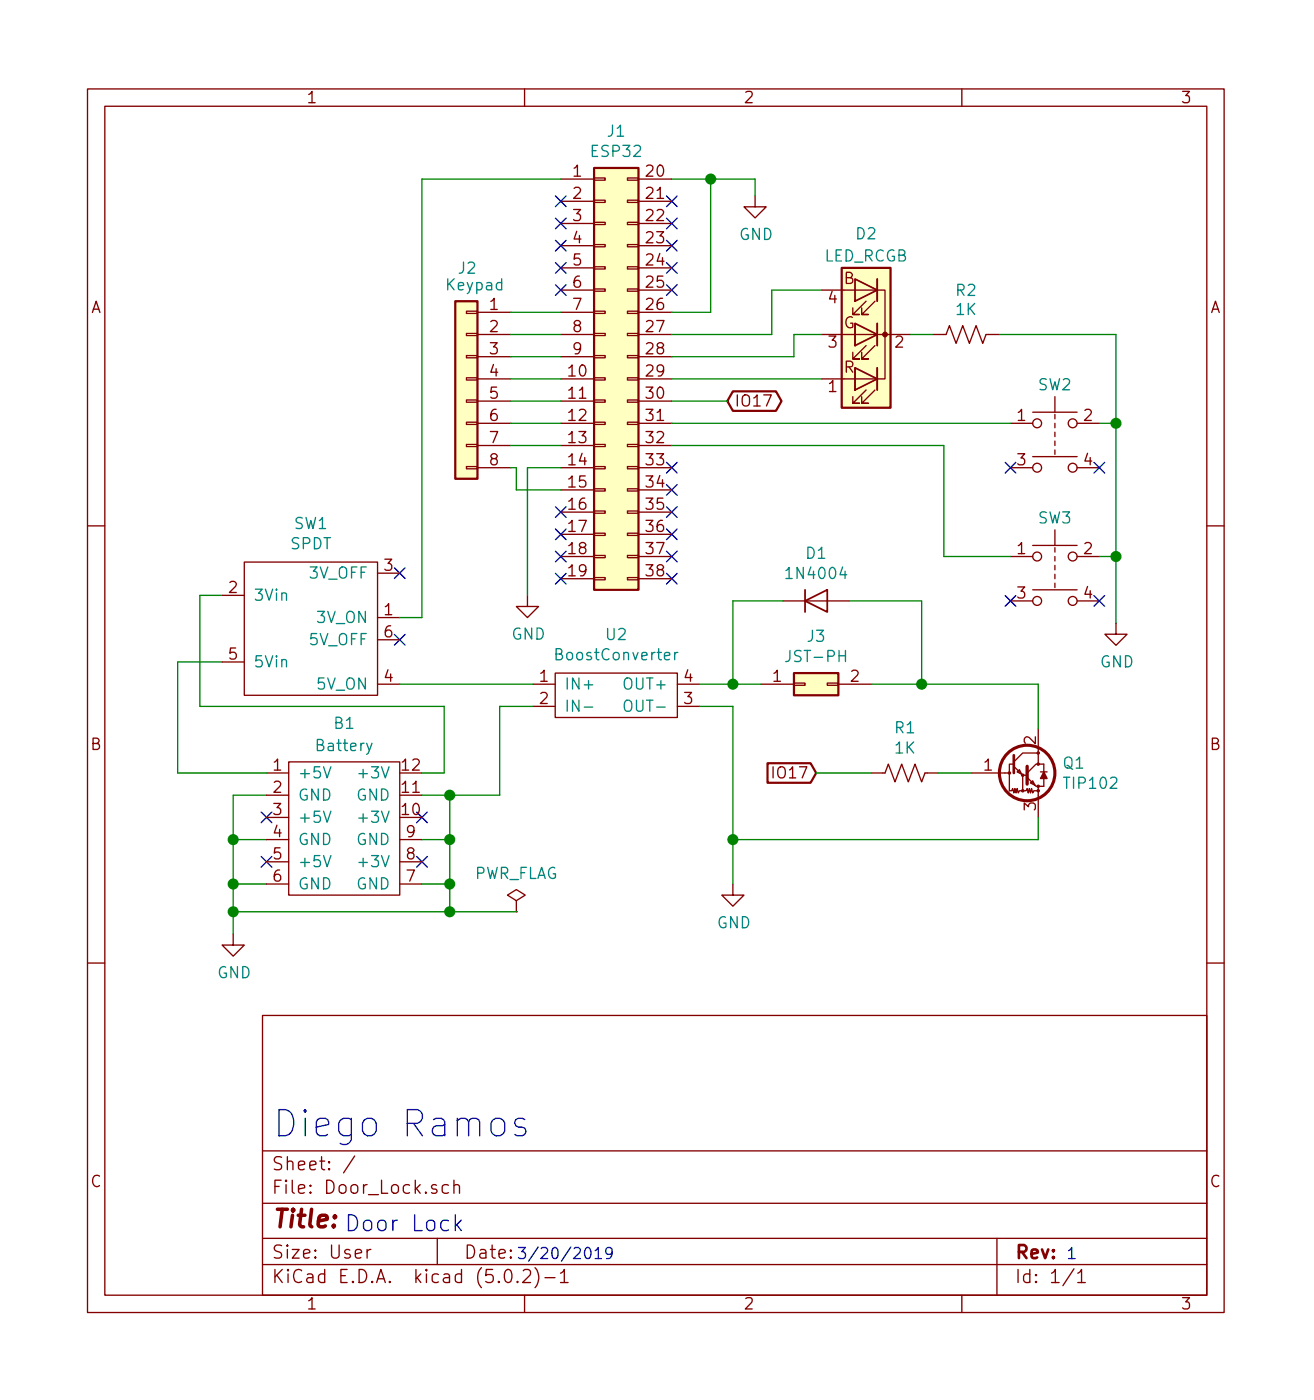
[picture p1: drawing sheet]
<svg xmlns="http://www.w3.org/2000/svg" width="150mm" height="160mm" viewBox="0 0 150 160" stroke-linecap="round" stroke-linejoin="round" font-family="sans-serif">
<g fill="none" stroke="#840000" stroke-width=".15">
<path d="M10 10.2h130v140h-130zM12 12.2h126v136h-126zM60 10.2v2M110 10.2v2M53.3 38.1h1.3v.3h-1.3zM53.3 35.6h1.3v.3h-1.3zM54.6 38.3h3.8M54.6 35.7h3.8M64.1 38.3h3.8M64.1 33.2h3.8M64.1 20.5h3.8M64.1 23h3.8"/>
<path d="M64.1 25.6h3.8M64.1 28.1h3.8M64.1 30.6h3.8M64.1 35.7h3.8M67.9 38.1h1.3v.3h-1.3zM67.9 35.6h1.3v.3h-1.3zM67.9 33.1h1.3v.2h-1.3zM67.9 30.5h1.3v.3h-1.3zM67.9 28h1.3v.2h-1.3zM67.9 25.4h1.3v.3h-1.3zM67.9 22.9h1.3v.3h-1.3zM67.9 20.4h1.3v.2h-1.3z"/>
<path d="M71.8 38.1h1.2v.3h-1.2zM71.8 35.6h1.2v.3h-1.2zM71.8 33.1h1.2v.2h-1.2zM71.8 30.5h1.2v.3h-1.2zM71.8 28h1.2v.2h-1.2zM71.8 25.4h1.2v.3h-1.2zM71.8 22.9h1.2v.3h-1.2zM71.8 20.4h1.2v.2h-1.2zM73 38.3h3.8M73 33.2h3.8M73 20.5h3.8M73 23h3.8"/>
<path d="M73 25.6h3.8M73 28.1h3.8M73 30.6h3.8M73 35.7h3.8M86.4 22.4v1.3h1.2l-1.2 1.2-1.3-1.2h1.3M94 38.3h10.1M94 33.2h6.3M97.8 37v2.5zM97.8 39.5h.1M99.1 34.5l-1.6 1.5h.8h-.8v-.8M99.1 39.5l-1.6 1.6h.8h-.8v-.8M100.1 33.2h1.1v10.1h-7.2"/>
<path d="M100.1 34.5l-1.5 1.5h.7h-.7v-.8M100.1 39.5l-1.5 1.6h.7h-.7v-.8M100.3 37v2.5M100.3 31.9v2.6M106.7 38.3h1.5l.4-1 .7 2 .8-2 .8 2 .7-2 .8 2 .4-1h1.5M53.3 53.4h1.3v.2h-1.3zM53.3 50.8h1.3v.3h-1.3zM53.3 48.3h1.3v.3h-1.3zM53.3 45.8h1.3v.2h-1.3zM53.3 43.2h1.3v.3h-1.3zM53.3 40.7h1.3v.2h-1.3zM54.6 43.3h3.8"/>
<path d="M54.6 45.9h3.8M54.6 48.4h3.8M54.6 51h3.8M54.6 53.5h3.8M54.6 40.8h3.8M64.1 43.3h3.8M64.1 45.9h3.8M64.1 48.4h3.8M64.1 51h3.8M64.1 53.5h3.8M64.1 56h3.8M64.1 58.6h3.8"/>
<path d="M64.1 40.8h3.8M67.9 58.5h1.3v.2h-1.3zM67.9 55.9h1.3v.3h-1.3zM67.9 53.4h1.3v.2h-1.3zM67.9 50.8h1.3v.3h-1.3zM67.9 48.3h1.3v.3h-1.3zM67.9 45.8h1.3v.2h-1.3zM67.9 43.2h1.3v.3h-1.3zM67.9 40.7h1.3v.2h-1.3zM71.8 58.5h1.2v.2h-1.2zM71.8 55.9h1.2v.3h-1.2zM71.8 53.4h1.2v.2h-1.2z"/>
<path d="M71.8 50.8h1.2v.3h-1.2zM71.8 48.3h1.2v.3h-1.2zM71.8 45.8h1.2v.2h-1.2zM71.8 43.2h1.2v.3h-1.2zM71.8 40.7h1.2v.2h-1.2zM73 43.3h3.8M73 45.9h3.8M73 48.4h3.8M73 51h3.8M73 53.5h3.8M73 56h3.8M73 58.6h3.8"/>
<path d="M73 40.8h3.8M97.8 42.1v2.5zM97.8 44.6h.1M99.1 44.6l-1.6 1.5h.8h-.8v-.7M100.1 44.6l-1.5 1.5h.7h-.7v-.7M100.3 42.1v2.5M115.6 48.4h2.5M115.6 53.5h2.5M118.1 52.2h5.1M118.1 47.2h5.1M120.6 45.4v1.8M120.6 47.4v.5"/>
<path d="M120.6 48.4v.5M120.6 49.4v.6M120.6 50.5v.5M120.6 51.5v.5M123.2 48.4h2.5M123.2 53.5h2.5M10 60.2h2M25.4 68.1h2.5M25.4 75.7h2.5M27.9 64.3h15.3v15.2h-15.3zM43.2 78.3h2.5M43.2 70.7h2.5"/>
<path d="M43.2 65.6h2.5M43.2 73.2h2.5M60.3 68.1v1.3h1.3l-1.3 1.3-1.2-1.3h1.2M61 78.3h2.5M63.5 77h14v5.1h-14zM64.1 61.1h3.8M64.1 63.7h3.8M64.1 66.2h3.8M67.9 66.1h1.3v.2h-1.3zM67.9 63.5h1.3v.3h-1.3zM67.9 61h1.3v.3h-1.3zM71.8 66.1h1.2v.2h-1.2z"/>
<path d="M71.8 63.5h1.2v.3h-1.2zM71.8 61h1.2v.3h-1.2zM73 61.1h3.8M73 63.7h3.8M73 66.2h3.8M77.5 78.3h2.5M87 78.3h3.8M89.5 68.7h7.7M90.8 78.1h1.3v.3h-1.3zM94.6 78.1h1.3v.3h-1.3zM95.9 78.3h3.8M115.6 68.7h2.5"/>
<path d="M115.6 63.7h2.5M118.1 67.5h5.1M118.1 62.4h5.1M120.6 60.6v1.8M120.6 62.7v.5M120.6 63.7v.5M120.6 64.7v.5M120.6 65.7v.5M120.6 66.7v.5M123.2 68.7h2.5M123.2 63.7h2.5M127.6 71.3v1.3h1.3l-1.3 1.2-1.2-1.2h1.2"/>
<path d="M138 60.2h2M30.5 88.4h2.5M30.5 91h2.5M30.5 93.5h2.5M30.5 96.1h2.5M30.5 98.6h2.5M33 87.2h12.7v15.2h-12.7zM45.7 96.1h2.6M45.7 98.6h2.6M61 80.8h2.5M77.5 80.8h2.5M99.7 88.4h1.5l.4-1 .8 2 .7-2 .8 2 .7-2 .8 2 .4-1h1.5"/>
<path d="M111.1 88.4h4.2M116 87.7l1 1h.5M116 87.4h-.6v3.1h.3l.1-.3 .2 .5 .1-.5 .1 .5 .1-.5 .2 .5 .1-.2h.4M116 87.2l1-1.1h1.7v1.3h-.2l-1 1M116.3 88.3l.3-.2 .2 .5zM117 88.7v1.8h.3l.2-.3 .1 .5 .1-.5 .2 .5 .1-.5 .1 .5 .1-.2h.5M117.5 88.9l1 1.1h.2v.5M117.9 89.6l.2-.3 .3 .5zM118.7 83.4v2.6M118.7 90.5v3M118.7 87.4h.7v.9M119 88.3h.8"/>
<path d="M119.4 89.1v.9h-.7M10 110.2h2M26.7 106.8v1.3h1.2l-1.2 1.3-1.3-1.3h1.3M30 116.2h108v32h-108zM30.5 101.1h2.5M45.7 101.1h2.6M53.3 103.7h.1M59.1 103l1-.6-1-.6-1.1 .6 1.1 .6v1.3M59.1 104.3h.1M83.8 101.1v1.3h1.3l-1.3 1.3-1.3-1.3h1.3M138 110.2h2M30 137.7h108"/>
<path d="M30 131.7h108M40.6 132.2l-1.3 2M51.3 135.6a.53 .53 0 0 0-.7 .1v.7a.53 .53 0 0 0 .7 0M51.9 135.7a.38 .38 0 0 1 .7 0v.8M51.9 135v1.5M30 144.7h108M30 141.7h108M42 142.9v1M42.4 142.9l-.3 .1-.1 .2M50 141.7v3M57.9 145.3a.34 .34 0 0 1 .6 .2 .88 .88 0 0 1-.3 1.2h-.1a.87 .87 0 0 1-.3-1.3zM59.2 146.6h.1l-.1 .1v-.1v.1"/>
<path d="M59.8 145.4l.2-.2h.4a.41 .41 0 0 1 .2 .7l-.8 .8h.9M60 148.2v2M61.2 145a1.71 1.71 0 0 1 0 2.3M62.3 146.2h1.2M64.1 145.7l.3-.2 .1-.3v1.5M64.1 146.7h.9M110 148.2v2M114 141.7v6.5M122.8 145.1l-1.2 2M123.3 145.7l.3-.2 .1-.3v1.5M123.3 146.7h.8"/>
<circle cx="118.6" cy="53.5" r=".51"/>
<circle cx="118.6" cy="48.4" r=".51"/>
<circle cx="122.7" cy="48.4" r=".51"/>
<circle cx="122.7" cy="53.5" r=".51"/>
<circle cx="118.6" cy="68.7" r=".51"/>
<circle cx="118.6" cy="63.7" r=".51"/>
<circle cx="122.7" cy="63.7" r=".51"/>
<circle cx="122.7" cy="68.7" r=".51"/>
<circle cx="115.4" cy="88.4" r=".13"/>
<circle cx="117" cy="90.5" r=".13"/>
<circle cx="117" cy="88.7" r=".13"/>
<circle cx="118.7" cy="90.5" r=".13"/>
<circle cx="118.7" cy="90" r=".13"/>
<circle cx="118.7" cy="87.4" r=".13"/>
<circle cx="118.7" cy="86.1" r=".13"/>
</g>
<circle cx="117.5" cy="88.4" r="3.2" fill="none" stroke="#840000" stroke-width=".36"/>
<path d="M116 86.4v2" fill="none" stroke="#840000" stroke-width=".3"/>
<path d="M117.5 87.7v2" fill="none" stroke="#840000" stroke-width=".38"/>
<g fill="#840000" stroke="#840000" stroke-width=".15">
<path d="M119.4 88.3l.4 .8h-.8z"/>
<circle cx="101.2" cy="38.3" r=".25"/>
</g>
<path d="M77.2 74.6v.9M77.5 74.6a.28 .28 0 0 0-.3 .3M37 87.7l.4 1.3 .4-1.3M37 92.8l.4 1.3 .4-1.3M37 97.9l.4 1.3 .4-1.3M42.5 85l-.4 1.2-.2 .1M66.8 80.9h1M71.5 80.3l.2-.2a.47 .47 0 0 1 .6 .4l-.1 .7a.44 .44 0 0 1-.6 .1 1 1 0 0 1-.1-1z" fill="none" stroke="#008484" stroke-width=".15"/>
<path d="M97.8 31.9l2.5 1.3-2.5 1.3zM97.8 37l2.5 1.3-2.5 1.2zM100.3 31.9v2.6M100.3 37v2.5M97.8 42.1l2.5 1.2-2.5 1.3zM100.3 42.1v2.5M92.1 68.7l2.5-1.2v2.5zM92.1 67.5v2.5" fill="none" stroke="#840000" stroke-width=".2"/>
<g fill="#ffffc2" stroke="#ffffc2" stroke-width=".11">
<path d="M90.8 77h5.1v2.5h-5.1z"/>
<path d="M96.3 30.6h5.6v16h-5.6z"/>
<path d="M67.9 19.2h5.1v48.3h-5.1z"/>
<path d="M52.1 34.5h2.5v20.3h-2.5z"/>
</g>
<path d="M67.9 19.2h5.1v48.3h-5.1zM52.1 34.5h2.5v20.3h-2.5zM96.3 30.6h5.6v16h-5.6zM83.8 44.8h4.9l.7 1.1-.7 1.1h-4.9l-.6-1.1zM90.8 77h5.1v2.5h-5.1zM87.8 87.3h4.9l.6 1.1-.6 1.1h-4.9z" fill="none" stroke="#840000" stroke-width=".25"/>
<g fill="none" stroke="#008400" stroke-width=".15">
<path d="M58.4 38.3h5.7M58.4 35.7h5.7M64.1 20.5h-15.8v50.2h-2.6M76.8 20.5h9.6v1.9M81.3 20.5v15.2h-4.5M94 38.3h-3.2v2.5h-14M94 33.2h-5.7v5.1h-11.5M104.1 38.3h2.6M114.3 38.3h13.3v33M58.4 45.9h5.7M58.4 43.3h5.7M58.4 40.8h5.7"/>
<path d="M58.4 48.4h5.7M58.4 51h5.7M58.4 53.5h.7v2.5h5M64.1 53.5h-3.8v14.6M76.8 45.9h6.4M76.8 43.3h17.2M76.8 48.4h38.8M76.8 51h31.1v12.7h7.7M125.7 48.4h1.9M25.4 75.7h-5.1v12.7h10.2M25.4 68.1h-2.5v12.7h27.9v7.6h-2.5M45.7 78.3h15.3"/>
<path d="M80 78.3h7M89.5 68.7h-5.7v9.6M97.2 68.7h8.2v9.6M99.7 78.3h19v5.1M125.7 63.7h1.9M26.7 96.1h3.8M30.5 91h-3.8v15.8M48.3 96.1h3.1M51.4 91v13.3M61 80.8h-3.9v10.2h-8.8M80 80.8h3.8v20.3M93.3 88.4h6.4"/>
<path d="M107.3 88.4h3.8M118.7 93.5v2.6h-34.9M26.7 101.1h3.8M26.7 104.3h32.4M48.3 101.1h3.1"/>
</g>
<g fill="#008400" stroke="#008400" stroke-width=".25">
<circle cx="83.8" cy="78.3" r=".51"/>
<circle cx="105.4" cy="78.3" r=".51"/>
<circle cx="83.8" cy="96.1" r=".51"/>
<circle cx="26.7" cy="96.1" r=".51"/>
<circle cx="26.7" cy="101.1" r=".51"/>
<circle cx="26.7" cy="104.3" r=".51"/>
<circle cx="51.4" cy="101.1" r=".51"/>
<circle cx="51.4" cy="96.1" r=".51"/>
<circle cx="51.4" cy="91" r=".51"/>
<circle cx="51.4" cy="104.3" r=".51"/>
<circle cx="81.3" cy="20.5" r=".51"/>
<circle cx="127.6" cy="48.4" r=".51"/>
<circle cx="127.6" cy="63.7" r=".51"/>
</g>
<g fill="none" stroke="#000084" stroke-width=".15">
<path d="M63.5 22.4l1.2 1.2M63.5 25l1.2 1.2M63.5 27.5l1.2 1.2M63.5 30l1.2 1.3M63.5 32.6l1.2 1.2M64.7 22.4l-1.2 1.2M64.7 25l-1.2 1.2M64.7 27.5l-1.2 1.2M64.7 30l-1.2 1.3M64.7 32.6l-1.2 1.2M76.2 32.6l1.2 1.2M76.2 30l1.2 1.3"/>
<path d="M76.2 27.5l1.2 1.2M76.2 25l1.2 1.2M76.2 22.4l1.2 1.2M77.4 32.6l-1.2 1.2M77.4 30l-1.2 1.3M77.4 27.5l-1.2 1.2M77.4 25l-1.2 1.2M77.4 22.4l-1.2 1.2M63.5 58l1.2 1.2M64.7 58l-1.2 1.2M76.2 58l1.2 1.2M76.2 55.4l1.2 1.3"/>
<path d="M76.2 52.9l1.2 1.2M77.4 58l-1.2 1.2M77.4 55.4l-1.2 1.3M77.4 52.9l-1.2 1.2M115 52.9l1.2 1.2M116.2 52.9l-1.2 1.2M125.1 52.9l1.2 1.2M126.3 52.9l-1.2 1.2M45.1 65l1.2 1.2M45.1 72.6l1.2 1.2M46.3 65l-1.2 1.2M46.3 72.6l-1.2 1.2"/>
<path d="M63.5 60.5l1.2 1.2M63.5 63.1l1.2 1.2M63.5 65.6l1.2 1.2M64.7 65.6l-1.2 1.2M64.7 60.5l-1.2 1.2M64.7 63.1l-1.2 1.2M76.2 65.6l1.2 1.2M76.2 63.1l1.2 1.2M76.2 60.5l1.2 1.2M77.4 65.6l-1.2 1.2M77.4 63.1l-1.2 1.2M77.4 60.5l-1.2 1.2"/>
<path d="M115 68.1l1.2 1.3M116.2 68.1l-1.2 1.3M125.1 68.1l1.2 1.3M126.3 68.1l-1.2 1.3M29.9 92.9l1.2 1.2M29.9 98l1.2 1.2M31.1 92.9l-1.2 1.2M31.1 98l-1.2 1.2M47.7 98l1.2 1.2M47.7 92.9l1.2 1.2M48.9 98l-1.2 1.2M48.9 92.9l-1.2 1.2"/>
</g>
<path d="M52.1 139v1.8M52.8 139.6l-.7 .7M56.3 128.2a.83 .83 0 0 1 1.4 .3v.9a.81 .81 0 0 1-.8 .6 .81 .81 0 0 1-.7-.6v-.9zM60 128.1l-.3-.2h-.4l-.3 .2-.1 .3 .1 .4 .3 .1h.4l.3 .2 .1 .3-.1 .4-.3 .1h-.5l-.3-.1M52.2 140.1l.6 .7M67 142.8a.29 .29 0 0 1 .3-.1 .29 .29 0 0 1 .2 .3 .64 .64 0 0 1-.3 1l-.2-.1a1 1 0 0 1 0-1.1zM68.1 143.1l.3-.4v1.3M68.1 144h.7M70 143.3l-.2 .2-.4-.1-.1-.1v-.3l.1-.2 .4-.1 .2 .1a1.1 1.1 0 0 1-.2 1.1l-.4 .1" fill="none" stroke="#0000c2" stroke-width=".15"/>
<text font-size="4.2" fill="#0000c2" x="31.1" y="130.1">Diego Ramos</text>
<text font-size="2.8" fill="#0000c2" x="31" y="140.5">Title: Door Lock</text>
<g font-size="2.1" fill="#840000">
<text x="31" y="136.6">File: Door_Lock.sch</text>
<text x="31" y="133.9">Sheet: /</text>
<text x="31" y="146.8">KiCad E.D.A. kicad (5.0.2)-1</text>
<text x="31" y="144">Size: User</text>
<text x="53" y="144">Date:</text>
<text x="116" y="144">Rev:</text>
<text x="116" y="146.8">Id: 1/1</text>
</g>
<g font-size="1.8" fill="#840000">
<text x="35" y="11.8">1</text>
<text x="85" y="11.8">2</text>
<text x="135" y="11.8">3</text>
<text x="65.6" y="20.2">1</text>
<text x="65.6" y="22.8">2</text>
<text x="74" y="20.2">20</text>
<text x="74" y="22.8">21</text>
<text x="65.6" y="25.3">3</text>
<text x="65.6" y="27.9">4</text>
<text x="74" y="25.3">22</text>
<text x="74" y="27.9">23</text>
<text x="10.4" y="35.8">A</text>
<text x="56" y="35.5">1</text>
<text x="65.6" y="30.4">5</text>
<text x="65.6" y="32.9">6</text>
<text x="65.6" y="35.5">7</text>
<text x="74" y="30.4">24</text>
<text x="74" y="32.9">25</text>
<text x="74" y="35.5">26</text>
<text x="94.8" y="34.7">4</text>
<text x="96.5" y="32.5">B</text>
<text x="138.4" y="35.8">A</text>
<text x="56" y="38">2</text>
<text x="56" y="40.6">3</text>
<text x="65.6" y="38">8</text>
<text x="65.6" y="40.6">9</text>
<text x="74" y="38">27</text>
<text x="74" y="40.6">28</text>
<text x="94.8" y="39.8">3</text>
<text x="96.5" y="37.6">G</text>
<text x="102.4" y="39.8">2</text>
<text x="56" y="43.1">4</text>
<text x="56" y="45.6">5</text>
<text x="65.1" y="43.1">10</text>
<text x="65.1" y="45.6">11</text>
<text x="74" y="43.1">29</text>
<text x="74" y="45.6">30</text>
<text x="84" y="46.5">IO17</text>
<text x="94.8" y="44.9">1</text>
<text x="96.5" y="42.7">R</text>
<text x="56" y="48.2">6</text>
<text x="56" y="50.7">7</text>
<text x="56" y="53.3">8</text>
<text x="65.1" y="48.2">12</text>
<text x="65.1" y="50.7">13</text>
<text x="65.1" y="53.3">14</text>
<text x="74" y="48.2">31</text>
<text x="74" y="50.7">32</text>
<text x="74" y="53.3">33</text>
<text x="116.4" y="48.2">1</text>
<text x="116.4" y="53.3">3</text>
<text x="124" y="48.2">2</text>
<text x="124" y="53.3">4</text>
<text x="65.1" y="55.8">15</text>
<text x="65.1" y="58.3">16</text>
<text x="74" y="55.8">34</text>
<text x="74" y="58.3">35</text>
<text x="44" y="65.3">3</text>
<text x="65.1" y="60.9">17</text>
<text x="65.1" y="63.4">18</text>
<text x="65.1" y="66">19</text>
<text x="74" y="60.9">36</text>
<text x="74" y="63.4">37</text>
<text x="74" y="66">38</text>
<text x="116.4" y="63.4">1</text>
<text x="124" y="63.4">2</text>
<text x="26.2" y="67.9">2</text>
<text x="44" y="70.4">1</text>
<text x="116.4" y="68.5">3</text>
<text x="124" y="68.5">4</text>
<text x="26.2" y="75.5">5</text>
<text x="44" y="72.9">6</text>
<text x="44" y="78">4</text>
<text x="61.7" y="78">1</text>
<text x="61.7" y="80.6">2</text>
<text x="78.3" y="80.6">3</text>
<text x="78.3" y="78">4</text>
<text x="88.4" y="78">1</text>
<text x="97.3" y="78">2</text>
<text x="10.4" y="85.8">B</text>
<text x="31.3" y="88.2">1</text>
<text x="46" y="88.2">12</text>
<text x="88.7" y="89.1">IO17</text>
<text x="112.5" y="88.2">1</text>
<text x="118.5" y="85.2" transform="rotate(-90 118.5 85.2)">2</text>
<text x="138.4" y="85.8">B</text>
<text x="31.3" y="90.7">2</text>
<text x="31.3" y="93.3">3</text>
<text x="31.3" y="95.8">4</text>
<text x="46" y="93.3">10</text>
<text x="46" y="90.7">11</text>
<text x="46.5" y="95.8">9</text>
<text x="118.5" y="92.7" transform="rotate(-90 118.5 92.7)">3</text>
<text x="31.3" y="98.3">5</text>
<text x="31.3" y="100.9">6</text>
<text x="46.5" y="100.9">7</text>
<text x="46.5" y="98.3">8</text>
<text x="10.4" y="135.8">C</text>
<text x="138.4" y="135.8">C</text>
<text x="35" y="149.8">1</text>
<text x="85" y="149.8">2</text>
<text x="135" y="149.8">3</text>
</g>
<g font-size="1.8" fill="#008484">
<text x="67.7" y="18">ESP32</text>
<text x="69.5" y="15.7">J1</text>
<text x="84.5" y="27.5">GND</text>
<text x="94.2" y="29.9">LED_RCGB</text>
<text x="97.9" y="27.4">D2</text>
<text x="51.1" y="33.2">Keypad</text>
<text x="52.5" y="31.3">J2</text>
<text x="109.4" y="33.9">R2</text>
<text x="109.4" y="36.1">1K</text>
<text x="118.7" y="44.7">SW2</text>
<text x="118.7" y="59.9">SW3</text>
<text x="33.2" y="62.9">SPDT</text>
<text x="33.7" y="60.5">SW1</text>
<text x="92.2" y="63.9">D1</text>
<text x="29" y="68.7">3Vin</text>
<text x="35.5" y="66.2">3V_OFF</text>
<text x="36.4" y="71.3">3V_ON</text>
<text x="90.2" y="66.3">1N4004</text>
<text x="29" y="76.4">5Vin</text>
<text x="35.5" y="73.8">5V_OFF</text>
<text x="58.5" y="73.2">GND</text>
<text x="63.8" y="75.6">BoostConverter</text>
<text x="69.4" y="73.2">U2</text>
<text x="90.2" y="75.8">JST-PH</text>
<text x="92.4" y="73.4">J3</text>
<text x="125.8" y="76.4">GND</text>
<text x="36.4" y="78.9">5V_ON</text>
<text x="38.3" y="83.4">B1</text>
<text x="64.5" y="78.9">IN+</text>
<text x="64.5" y="81.4">IN-</text>
<text x="71.7" y="78.9">OUT+</text>
<text x="72.1" y="81.4">OUT-</text>
<text x="102.4" y="83.9">R1</text>
<text x="34" y="89.1">+5V</text>
<text x="36.3" y="85.9">Battery</text>
<text x="41.5" y="89.1">+3V</text>
<text x="102.4" y="86.2">1K</text>
<text x="121.6" y="87.9">Q1</text>
<text x="34" y="91.6">GND</text>
<text x="34" y="94.1">+5V</text>
<text x="40.8" y="91.6">GND</text>
<text x="41.5" y="94.1">+3V</text>
<text x="121.9" y="90.3">TIP102</text>
<text x="34" y="96.7">GND</text>
<text x="34" y="99.2">+5V</text>
<text x="34" y="101.8">GND</text>
<text x="40.8" y="101.8">GND</text>
<text x="40.8" y="96.7">GND</text>
<text x="41.5" y="99.2">+3V</text>
<text x="54.1" y="100.6">PWR_FLAG</text>
<text x="82" y="106.2">GND</text>
<text x="24.8" y="111.9">GND</text>
</g>
<g font-size="1.8" fill="#0000c2">
<text x="59.1" y="144.1">3/20/2019</text>
<text x="121.9" y="144.1">1</text>
</g>
</svg>
